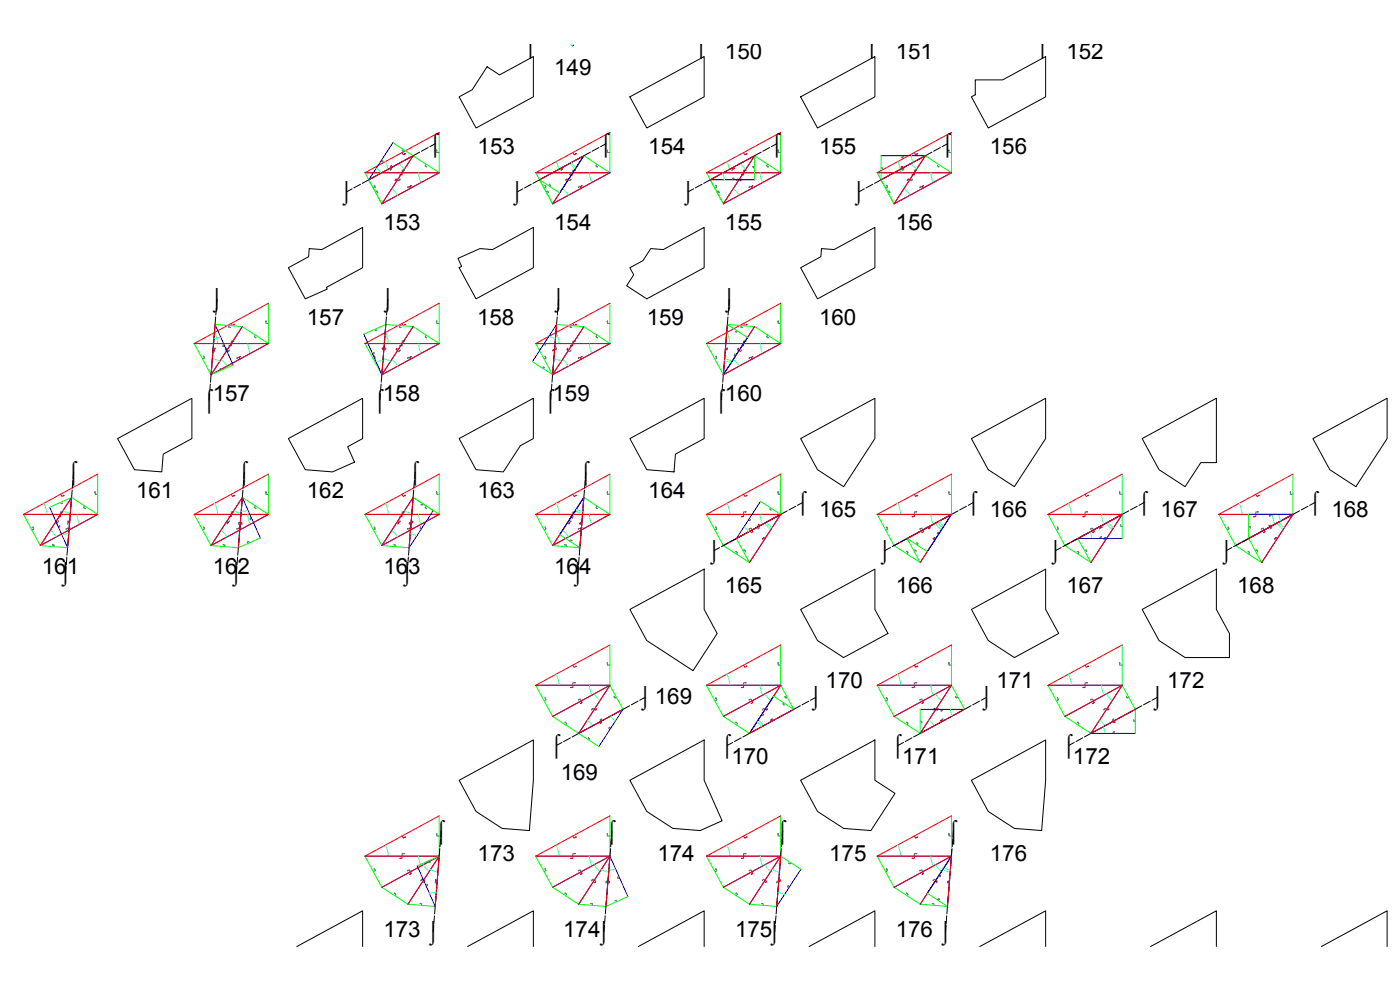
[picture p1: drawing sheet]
<svg xmlns="http://www.w3.org/2000/svg" width="1189mm" height="841mm" viewBox="0 0 1189 841" stroke-linecap="round" stroke-linejoin="round" font-family="sans-serif">
<!-- layer: 0 -->
<g fill="none" stroke="#000" stroke-width=".85">
<path d="M451 38h-1M596 38h-1M741 38h-1M886 38h-1M414 57l10 7 29-16v34l-49 27-14-27 11-6zM828 68h23l37-20v34l-49 27-14-27 3-2zM535 82l63-34v34l-49 27zM680 82l63-34v34l-49 27zM342 137l-6 3M349 133l-6 3M356 129l-5 3M364 125l-6 3"/>
<path d="M370 122l-5 2M487 137l-6 3M494 133l-6 3M501 129l-5 3M509 125l-6 3M515 122l-5 2M632 137l-6 3M639 133l-6 3M646 129l-5 3M654 125l-6 3M660 122l-5 2M777 137l-6 3"/>
<path d="M784 133l-6 3M791 129l-5 3M799 125l-6 3M805 122l-5 2M306 156l-6 3M313 152l-5 4M321 149l-6 3M328 145l-6 3M335 141l-6 3M451 156l-6 3M458 152l-5 4M465 149l-5 3"/>
<path d="M473 145l-6 3M480 141l-6 3M596 156l-6 3M603 152l-5 4M611 149l-6 3M618 145l-6 3M625 141l-6 3M741 156l-6 3M748 152l-5 4M756 149l-6 3M763 145l-6 3M770 141l-6 3"/>
<path d="M299 160l-5 3M444 160l-5 3M589 160l-5 3M734 160l-5 3M389 219l19-8 10 1 35-19v34l-49 27-14-27 2-1zM245 227l17-9 1-7 10 1 35-19v34l-31 17 1 1-19 9zM535 227l11-6 7-10 10 1 35-19v34l-49 27-17-12 6-9zM680 227l17-9 1-7 10 1 35-19v34l-49 27zM184 254v5M329 254v5M474 254v5M619 254v5"/>
<path d="M182 277v7M183 269v7M184 261l-1 6M327 277v7M328 269v7M329 261l-1 6M472 277v7M473 269v7M474 261l-1 6M618 277l-1 7M618 269v7M619 261l-1 6"/>
<path d="M181 293v7M182 285l-1 7M326 293v7M327 285l-1 7M471 293v7M472 285l-1 7M616 293v7M617 285l-1 7M179 318v6M180 310l-1 6M181 302l-1 6M324 318v6"/>
<path d="M325 310l-1 6M326 302l-1 6M469 318v6M470 310l-1 6M471 302l-1 6M614 318v6M615 310l-1 6M616 302l-1 6M178 334v5M179 326l-1 6M323 334v5M324 326l-1 6"/>
<path d="M468 334v5M469 326l-1 6M613 334v5M614 326l-1 6M100 372l63-34v34l-24 13-2 15-23-1zM245 372l63-34v34l-13 7 6 13-19 8-23-1zM390 372l63-34v34l-11 6-15 22-23-1zM535 372l63-34v34l-24 13-2 15-23-1zM680 372l63-34v34l-27 41-22-14zM825 372l63-34v34l-27 41-22-14zM970 372l63-34v55h-13l-14 20-22-14zM1115 372l63-34v34l-27 41-22-14z"/>
<path d="M61 416v6M62 408l-1 6M62 401v5M206 416v6M207 408l-1 6M207 401v5M351 416v6M352 408l-1 6M353 401l-1 5M496 416v6M497 408l-1 6M498 401l-1 5"/>
<path d="M60 432l-1 7M61 424l-1 7M205 432l-1 7M206 424l-1 7M350 432v7M351 424l-1 7M495 432l-1 7M496 424l-1 7M661 437l-5 4M669 434l-6 3M676 430l-6 3M682 426l-5 3"/>
<path d="M806 437l-5 4M814 434l-6 3M821 430l-6 3M827 426l-5 3M951 437l-5 4M959 434l-6 3M966 430l-6 3M972 426l-5 3M1096 437l-5 4M1104 434l-6 3M1111 430l-6 3M1117 426l-5 3"/>
<path d="M58 457v6M59 448l-1 7M59 440v7M203 457v6M204 448l-1 7M204 440v7M348 457v6M349 448l-1 7M349 440v7M493 457v6M494 448l-1 7M494 440v7"/>
<path d="M626 457l-6 3M633 453l-6 3M640 449l-6 3M647 445l-6 3M654 441l-6 3M771 457l-6 3M778 453l-6 3M785 449l-6 3M792 445l-6 3M799 441l-6 3M916 457l-6 3M923 453l-6 3"/>
<path d="M930 449l-6 3M937 445l-6 3M944 441l-6 3M1060 457l-5 3M1068 453l-6 3M1075 449l-6 3M1082 445l-6 3M1089 441l-6 3M57 473l-1 6M57 465v6M202 473l-1 6M202 465v6"/>
<path d="M347 473l-1 6M347 465v6M492 473l-1 6M492 465v6M611 465l-4 2M618 461l-5 3M756 465l-4 2M763 461l-5 3M901 465l-4 2M908 461l-5 3M1046 465l-4 2M1053 461l-5 3"/>
<path d="M56 481v5M201 481v5M346 481v5M491 481v5M535 517l63-34v34l11 21-20 31-40-25zM680 517l63-34v34l11 21-38 20-22-14zM825 517l63-34v34l11 21-38 20-22-14zM970 517l63-34v34l11 21v20h-38l-22-14zM535 599l-6 3M542 595l-6 3M548 592l-5 2M680 599l-6 3"/>
<path d="M687 595l-6 3M693 592l-5 2M825 599l-6 3M832 595l-6 3M838 592l-5 2M970 599l-6 3M977 595l-6 3M983 592l-5 2M499 618l-6 4M506 615l-6 3M513 611l-6 3M520 607l-5 3"/>
<path d="M527 603l-5 3M644 618l-6 4M651 615l-6 3M658 611l-6 3M665 607l-5 3M672 603l-5 3M789 618l-6 4M796 615l-6 3M803 611l-6 3M810 607l-5 3M817 603l-5 3M934 618l-6 4"/>
<path d="M941 615l-6 3M948 611l-6 3M955 607l-5 3M962 603l-5 3M477 630l-4 3M484 626l-5 3M492 622l-6 3M622 630l-4 3M629 626l-5 3M637 622l-6 3M767 630l-4 3M774 626l-5 3"/>
<path d="M782 622l-6 3M912 630l-4 3M919 626l-5 3M927 622l-6 3M390 662l63-34v34l-3 43-24-2-22-14zM535 662l63-34v34l15 35-18 8-24-2-22-14zM680 662l63-34v34l17 11-20 32-24-2-22-14zM825 662l63-34v34l-3 43-24-2-22-14zM374 712v7M375 705l-1 5M519 712v7M520 705l-1 5"/>
<path d="M664 712v7M665 705l-1 5M809 712v7M810 705l-1 5M372 737v6M373 728l-1 7M373 720v7M517 737v6M518 728l-1 7M518 720v7M662 737v6M663 728l-1 7"/>
<path d="M663 720v7M807 737v6M808 728l-1 7M808 720v7M371 753l-1 6M372 745l-1 6M516 753l-1 6M517 745l-1 6M661 753l-1 6M662 745l-1 6M806 753l-1 6M807 745l-1 6"/>
<path d="M369 777l-1 7M370 769l-1 7M370 761v6M514 777l-1 7M515 769l-1 7M515 761v6M659 777l-1 7M660 769l-1 7M660 761v6M804 777l-1 7M805 769l-1 7M805 761v6"/>
<path d="M368 785v6M513 785v6M658 785v6M803 785v6M252 803l56-30v30M397 803l56-30v30M542 803l56-30v30M687 803l56-30v30M832 803l56-30v30M977 803l56-30v30M1122 803l56-30v30"/>
</g>
<!-- layer: BASE -->
<g fill="none" stroke="#00f" stroke-width=".85">
<path d="M487 38l-1 1M334 121l-21 32 38-21-27 41 49-26h-63M748 132h38M786 132l-27 41 49-26h-63M786 132l-38 21M455 147h63l-49 26 27-41-38 21M600 147h63l-49 26 27-41-38 21h38M206 277l-27 41M328 275l-4 43M351 277l-27 41M496 277l-27 41M618 275l-4 43"/>
<path d="M641 277l-27 41M165 292h63l-49 26M309 284l15 34M310 292h63l-49 26M455 292h63l-49 26M600 292h63l-49 26M198 310l-15-35-4 43M452 307l21-32-4 43M42 430l15 35 4-43-27 41 49-26h-63M206 422l-27 41 49-26h-63M206 422l-4 43M206 422l15 35"/>
<path d="M368 433l-21 32 4-43-27 41 49-26h-63M455 437h63l-49 26 27-41-4 43M600 437h63M646 425l-21 32M663 437l-49 26M663 437l-27 40M745 437h63M808 437l-49 26M808 437l-27 40M808 437l-21 31M890 437h63M953 437l-49 26"/>
<path d="M953 437l-27 40M1035 437h63M1098 437l-49 26M1098 437l-27 40M915 457h38M455 582h63M518 582l-49 26M518 582l-27 40 38-20-20 32M600 582h63M663 582l-49 26M663 582l-27 40 38-20M745 582h63"/>
<path d="M808 582l-49 26M808 582l-27 40 38-20h-38M890 582h63M953 582l-49 26M953 582l-27 40M964 602l-38 20M926 622h38M310 727h63M373 727l-49 26M373 727l-27 40M373 727l-3 42-16-34M455 727h63"/>
<path d="M518 727l-49 26M518 727l-27 40M518 727l-3 42M518 727l15 34M600 727h63M663 727l-49 26M663 727l-27 40M663 727l-3 42 20-31M745 727h63M808 727l-49 26M808 727l-27 40M808 727l-3 42"/>
</g>
<!-- layer: PERPENDICULAR -->
<g fill="none" stroke="#0f0" stroke-width=".85">
<path d="M485 38l1 1M373 112v35l-39-26M518 112v35l-22-15M663 112v35l-22-15v21M808 112v35l-22-15M748 132v21l11 20-14-26M310 147l14 26M455 147l14 26M458 153l17 11M600 147l14 26M228 257v35l-22-15-23-2M373 257v35l-22-15-23-2-19 9"/>
<path d="M518 257v35l-22-15-23-2M663 257v35l-22-15-23-2 17 11M165 292l14 26 19-8M310 292l14 26M455 292l14 26-17-11M600 292l14 26M83 402v35l-22-15-19 8M228 402v35l-22-15M373 402v35l-22-15M518 402v35l-22-15M663 402v35l-17-12M808 402v35"/>
<path d="M953 402v55M1098 402v35M20 437l14 26 23 2M165 437l14 26 23 2 19-8M310 437l14 26 23 2M455 437l14 26 23 2-17-11M600 437l14 26 22 14-11-20M745 437l14 26 22 14-11-20 17 11M890 437l14 26 22 14-11-20M1035 437l14 26 22 14-11-20v-20M518 547v35l11 20M663 547v35l11 20-17-11"/>
<path d="M808 547v35l11 20M953 547v35l11 20v20M455 582l14 26 40 26M600 582l14 26 22 14M745 582l14 26 22 14v-20M890 582l14 26 22 14M373 692v35l-19 8M518 692v35M663 692v35l17 11M808 692v35M310 727l14 26 22 14 24 2M455 727l14 26 22 14 24 2 18-8"/>
<path d="M600 727l14 26 22 14 24 2M745 727l14 26 22 14 24 2-18-11"/>
</g>
<!-- layer: HYPOTENUSE -->
<g fill="none" stroke="#f00" stroke-width=".85">
<path d="M373 112l-63 35h63l-49 26 27-41-38 21M518 112l-63 35h63l-49 26 27-41-38 21M663 112l-63 35h63l-49 26 27-41-38 21M808 112l-63 35h63l-49 26 27-41-38 21M228 257l-63 35h63l-49 26M373 257l-63 35h63l-49 26M518 257l-63 35h63l-49 26M663 257l-63 35h63l-49 26M183 275l-4 43M206 277l-27 41M328 275l-4 43M351 277l-27 41"/>
<path d="M473 275l-4 43M496 277l-27 41M618 275l-4 43M641 277l-27 41M83 402l-63 35h63l-49 26 27-41-4 43M228 402l-63 35h63l-49 26 27-41-4 43M373 402l-63 35h63l-49 26 27-41-4 43M518 402l-63 35h63l-49 26 27-41-4 43M663 402l-63 35h63M808 402l-63 35h63M953 402l-63 35h63M1098 402l-63 35h63"/>
<path d="M663 437l-49 26M663 437l-27 40M808 437l-49 26M808 437l-27 40M953 437l-49 26M953 437l-27 40M1098 437l-49 26M1098 437l-27 40M518 547l-63 35h63M663 547l-63 35h63M808 547l-63 35h63M953 547l-63 35h63"/>
<path d="M518 582l-49 26M518 582l-27 40 38-20M663 582l-49 26M663 582l-27 40 38-20M808 582l-49 26M808 582l-27 40 38-20M953 582l-49 26M953 582l-27 40 38-20M373 692l-63 35h63M518 692l-63 35h63M663 692l-63 35h63M808 692l-63 35h63"/>
<path d="M373 727l-49 26M373 727l-27 40M373 727l-3 42M518 727l-49 26M518 727l-27 40M518 727l-3 42M663 727l-49 26M663 727l-27 40M663 727l-3 42M808 727l-49 26M808 727l-27 40M808 727l-3 42"/>
</g>
<!-- layer: Standard -->
<g fill="none" stroke="#0ff" stroke-width=".85">
<path d="M327 137l2 5 1 5M472 137l2 5 1 5M617 137l2 5 1 5M762 137l2 5 1 5M182 282l2 5 1 5M327 282l2 5 1 5M472 282l2 5 1 5M617 282l2 5 1 5M37 427l2 5 1 5M182 427l2 5 1 5M327 427l2 5 1 5M472 427l2 5 1 5"/>
<path d="M617 427l2 5 1 5M762 427l2 5 1 5M907 427l2 5 1 5M1052 427l2 5 1 5M472 572l2 5 1 5M617 572l2 5 1 5M762 572l2 5 1 5M907 572l2 5 1 5M327 717l2 5 1 5M472 717l2 5 1 5M617 717l2 5 1 5M762 717l2 5 1 5"/>
</g>
<g fill="none" stroke="#4554a5" stroke-width=".85">
<path d="M343 144h1l-1 1M344 144h-3v3M488 144h1l-1 1M489 144h-3v3M633 144h1l-1 1M634 144h-3v3M778 144h1l-1 1M779 144h-3v3M198 289h1l-1 1M199 289h-3v3M343 289h1l-1 1M344 289h-3v3"/>
<path d="M488 289h1l-1 1M489 289h-3v3M633 289h1l-1 1M634 289h-3v3M53 434h1l-1 1M54 434h-3v3M198 434h1l-1 1M199 434h-3v3M343 434h1l-1 1M344 434h-3v3M488 434h1l-1 1M489 434h-3v3"/>
<path d="M633 434h1l-1 1M634 434h-3v3M778 434h1l-1 1M779 434h-3v3M923 434h1l-1 1M924 434h-3v3M1068 434h1l-1 1M1069 434h-3v3M488 579h1l-1 1M489 579h-3v3M633 579h1l-1 1M634 579h-3v3"/>
<path d="M778 579h1l-1 1M779 579h-3v3M923 579h1l-1 1M924 579h-3v3M343 724h1l-1 1M344 724h-3v3M488 724h1l-1 1M489 724h-3v3M633 724h1l-1 1M634 724h-3v3M778 724h1l-1 1M779 724h-3v3"/>
</g>
<g fill="none" stroke="#139b48" stroke-width=".85">
<path d="M371 128v-1v1M371 127v2h2M516 128v-1v1M516 127v2h2M661 128v-1v1M661 127v2h2M806 128v-1v1M806 127v2h2M226 273v-1v1M226 272v2h2M371 273v-1v1M371 272v2h2"/>
<path d="M516 273v-1v1M516 272v2h2M661 273v-1v1M661 272v2h2M81 418v-1v1M81 417v2h2M226 418v-1v1M226 417v2h2M371 418v-1v1M371 417v2h2M516 418v-1v1M516 417v2h2"/>
<path d="M661 418v-1v1M661 417v2h2M806 418v-1v1M806 417v2h2M951 418v-1v1M951 417v2h2M1096 418v-1v1M1096 417v2h2M516 563v-1v1M516 562v2h2M661 563v-1v1M661 562v2h2"/>
<path d="M806 563v-1v1M806 562v2h2M951 563v-1v1M951 562v2h2M371 708v-1v1M371 707v2h2M516 708v-1v1M516 707v2h2M661 708v-1v1M661 707v2h2M806 708v-1v1M806 707v2h2"/>
</g>
<g fill="none" stroke="#cd2027" stroke-width=".85">
<path d="M341 129l1 2 2-1M344 130v1M486 129l1 2 2-1M489 130v1M631 129l1 2 2-1M634 130v1M776 129l1 2 2-1M779 130v1M196 274l1 2 2-1M199 275v1M341 274l1 2 2-1M344 275v1"/>
<path d="M486 274l1 2 2-1M489 275v1M631 274l1 2 2-1M634 275v1M51 419l1 2 2-1M196 419l1 2 2-1M341 419l1 2 2-1M486 419l1 2 2-1M631 419l1 2 2-1M776 419l1 2 2-1M921 419l1 2 2-1M1066 419l1 2 2-1"/>
<path d="M54 420v1M199 420v1M344 420v1M489 420v1M634 420v1M779 420v1M924 420v1M1069 420v1M486 564l1 2 2-1M489 565v1M631 564l1 2 2-1M634 565v1"/>
<path d="M776 564l1 2 2-1M779 565v1M921 564l1 2 2-1M924 565v1M341 709l1 2 2-1M344 710v1M486 709l1 2 2-1M489 710v1M631 709l1 2 2-1M634 710v1M776 709l1 2 2-1M779 710v1"/>
</g>
<!-- layer: 0 -->
<g fill="none" stroke="#0ff" stroke-width=".85">
<path d="M339 139l4 4M484 139l4 4M485 138l4 4M629 139l4 4M774 139l4 4M774 132l1 6M320 143l4 4M356 147v3l2 5M501 147v3l2 5M614 147l1 6M646 147v3l2 5M791 147v3l2 5"/>
<path d="M333 160l2 2 3 4M478 160l2 2 3 4M623 160l2 2 3 4M768 160l2 2 3 4M187 286l-5 1M211 292v3l2 5M356 292v3l2 5M466 285l6 2M501 292v3l2 5M646 292v3l2 5M180 305l7 2M188 305l2 2 3 4"/>
<path d="M325 306l-6 1M325 305l7 2M333 305l2 2 3 4M470 305l7 2M478 305l2 2 3 4M615 306l6 2M615 305l7 2M623 305l2 2 3 4M53 433l7 3M66 437v3l2 5M198 433l7 3M211 437v3l2 5"/>
<path d="M211 433l-6 1M343 433l7 3M356 437v3l2 5M488 433l7 3M489 432l6 2M501 437v3l2 5M646 437v3l2 5M791 437v3l2 5M936 437v3l2 5M1081 437v3l2 5M1086 437l2 5M43 450l2 2 3 4"/>
<path d="M58 453l-5 1M188 450l2 2 3 4M333 450l2 2 3 4M348 453l6 2M478 450l2 2 3 4M632 447l4 4M650 444l2 3 3 2M651 443l5 5M794 444l3 3 3 2M796 443l5 5M798 442l4 4M926 451l1 6"/>
<path d="M939 444l3 3 3 2M941 443l5 5M1085 444l2 3 3 2M1086 443l5 5M501 582v3l2 5M505 589l2 3 3 2M646 582v3l2 5M650 589l2 3 3 2M791 582v3l2 5M794 589l3 3 3 2M936 582v3l2 5M939 589l3 3 3 2"/>
<path d="M499 611l4 5M519 608l4 4M643 612l4 5M644 611l4 5M789 611l4 5M807 602l2 6M934 611l4 5M937 617l1 5M356 727v3l2 5M359 734l3 3 3 2M366 738l6 2M501 727v3l2 5"/>
<path d="M505 734l2 3 3 2M511 738l6 2M523 737l-6 1M646 727v3l2 5M650 734l2 3 3 2M656 738l6 2M791 727v3l2 5M794 734l3 3 3 2M801 738l6 2M802 736l5 2M370 757l-5 1M661 757l5 2"/>
</g>
<g fill="none" stroke="#4554a5" stroke-width=".85">
<path d="M325 137h.1M325 136l-1 2-1-1M766 133v1M767 132v1h-1M332 144h-1h1M332 142l1 2h-2M339 152h1v1M340 152l-1 2-1-1M346 159l2-1 1 2M346 159h1M477 144h-1h1M477 142l1 2h-2"/>
<path d="M484 148h.1M484 152h1v1M485 152l-1 2-1-1M486 148l-2-1v1M491 159l2-1 1 2M491 159h1M622 144h-1h1M622 142l1 2h-2M623 151h.1M623 151h-1v2M629 152h1v1M630 152l-1 2-1-1"/>
<path d="M636 159l2-1 1 2M636 159h1M767 144h-1h1M767 142l1 2h-2M774 152h1v1M775 152l-1 2-1-1M781 159l2-1 1 2M782 159h-1h1M182 296l1-1v1M183 295l-1 2h-1M190 294h-1M190 293h-1l1 1"/>
<path d="M194 297h1v1M195 297l-1 2-1-1M317 299l1 1-1 1M318 299l-1 1M327 296l1-1v1M328 295l-1 2h-1M339 297h1v1M340 297l-1 2-1-1M462 291l1 1v1M463 292v1M472 296l1-1v1M473 295l-1 2h-1"/>
<path d="M484 297h1v1M485 297l-1 2-1-1M617 296l1-1v1M618 295l-1 2h-1M629 297h1v1M630 297l-1 2-1-1M201 304l2-1 1 2M202 304h-1h1M346 304l2-1 1 2M346 304h1M491 304l2-1 1 2M491 304h1"/>
<path d="M624 301v-1v1M624 300l-1 2h2M636 304l2-1 1 2M636 304h1M213 439l-1 1 1 1M486 438l1 1-1 1M486 439h.1M1078 438h.1M1079 437v1h-1M49 442h1v1M50 442l-1 1h-1M50 446l1 1-1 1"/>
<path d="M51 446h-1M56 449l2-1 1 2M56 449h1M57 444l1 1v-1M59 443h-1v2M194 442h1v1M195 442l-1 1h-1M201 449l2-1 1 2M202 449h-1h1M202 444l1 1v-1M204 443h-1v2M213 441h-1"/>
<path d="M339 442h1v1M340 442l-1 1h-1M346 449l2-1 1 2M346 449h1M347 444l1 1v-1M349 443h-1v2M357 448h.1M357 447v1l1 1M484 442h1v1M485 442l-1 1h-1M491 449l2-1 1 2M491 449h1"/>
<path d="M492 444l1 1v-1M494 443h-1v2M636 449l2-1 1 2M636 449h1M637 441h.1M637 441v1l-1-1M644 448v1M644 447l1 1-1 1M648 457h-1h1M650 457l-2-1-1 1M781 449l2-1 1 2M782 449h-1h1"/>
<path d="M789 448v1M789 447l1 1-1 1M793 457h-1h1M795 457l-2-1-1 1M796 452h.1M798 452h-1l-1 1M926 449l2-1 1 2M927 449h-1h1M934 448v1M934 447l1 1-1 1M935 456h.1M935 456h-1v1"/>
<path d="M938 457h-1h1M940 457l-2-1-1 1M1071 449l2-1 1 2M1071 449h1M1079 448v1M1079 447l1 1-1 1M1083 457h-1h1M1085 457l-2-1-1 1M491 594l2-1 1 2M491 594h1M636 594l2-1 1 2M636 594h1"/>
<path d="M781 594l2-1 1 2M782 594h-1h1M926 594l2-1 1 2M927 594h-1h1M503 602h-1h1M505 602l-2-1-1 1M510 610h1l-1 1M511 610l-1 1v1M517 618h.1M519 618l-1-1-1 1M648 602h-1h1M648 607h.1"/>
<path d="M648 606v1h-1M650 602l-2-1-1 1M655 610h1l-1 1M656 610l-1 1v1M793 602h-1h1M795 602l-2-1-1 1M799 603h.1M800 602v1h-1M800 610h1l-1 1M801 610l-1 1v1M938 602h-1h1M940 602l-2-1-1 1"/>
<path d="M945 610h1l-1 1M946 610l-1 1v1M946 621h.1M946 621h-1v1M346 739l2-1 1 2M346 739h1M491 739l2-1 1 2M491 739h1M636 739l2-1 1 2M636 739h1M781 739l2-1 1 2M782 739h-1h1"/>
<path d="M358 747h-1h1M360 747l-2-1-1 1M363 750v2h-1M363 751h.1M370 749h.1M371 748h-1v1M503 747h-1h1M505 747l-2-1-1 1M515 749h.1M516 748h-1v1M525 745h.1M526 744h-2l1 1"/>
<path d="M648 747h-1h1M650 747l-2-1-1 1M660 749h.1M661 748h-1v1M669 752h.1M669 752v1h1M793 747h-1h1M795 747l-2-1-1 1M798 742l1 1-1 1M798 744h.1M805 749h.1M806 748h-1v1"/>
</g>
<g fill="none" stroke="#139b48" stroke-width=".85">
<path d="M342 127v1h1M342 128h.1M362 139l-1 2 1 1M507 139l-1 2 1 1M652 139l-1 2 1 1M797 139l-1 2 1 1M318 157l1 2-2 1M318 158v-1v1M362 141v1M463 157l1 2-2 1M463 158v-1v1M466 156l1 1v1"/>
<path d="M467 156v1M507 141v1M608 157l1 2-2 1M608 158v-1v1M639 141h1M639 141l1 1h1M652 141v1M748 142h1v2M749 143h1M753 157l1 2-2 1M753 158v-1v1M797 141v1"/>
<path d="M319 163l1-1 1 1M321 163h-1M464 163l1-1 1 1M466 163h-1M609 163l1-1 1 1M611 163h-1M754 163l1-1 1 1M756 163h-1M194 276v2h2M195 278h1h-1M318 279l1 2 1-1M339 276v2h2"/>
<path d="M340 278h1h-1M484 276v2h2M485 278h1h-1M629 276v2h2M630 278h1h-1M217 284l-1 2 1 1M217 286v1M320 280h.1M362 284l-1 2 1 1M362 286v1M507 284l-1 2 1 1M507 286v1"/>
<path d="M625 281h-1l1 1M626 281v1l-2-1M652 284l-1 2 1 1M652 286v1M173 302l1 2-2 1M173 303v-1v1M187 313h1l1 1M187 313h.1M318 302l1 2-2 1M318 303v-1v1M462 312h.1M462 312l-1-1v1"/>
<path d="M463 302l1 2-2 1M463 303v-1v1M608 302l1 2-2 1M608 303v-1v1M51 426l1 1h1M53 427h.1M72 429l-1 2 1 1M72 431v1M217 429l-1 2 1 1M217 431v1M358 428h.1M359 428v1l-1-1"/>
<path d="M362 429l-1 2 1 1M362 431v1M507 429l-1 2 1 1M507 431v1M654 431v1l1 1M655 432l-1 1M28 447l1 2-2 1M28 448v-1v1M173 447l1 2-2 1M173 448v-1v1M210 460h.1M318 447l1 2-2 1"/>
<path d="M318 448v-1v1M463 447l1 2-2 1M463 448v-1v1M485 459h.1M486 459l-1-1-1 1M608 447l1 2-2 1M608 448v-1v1M753 447l1 2-2 1M753 448v-1v1M898 447l1 2-2 1M898 448v-1v1M952 446h.1"/>
<path d="M952 445v2h1M1043 447l1 2-2 1M1043 448v-1v1M1060 447h2v1M1062 448h.1M44 462h2v2M45 462h-1l1 1M189 462h2v2M190 462h-1l1 1M210 460h1l1 1M335 462h1v2M335 462v1"/>
<path d="M480 462h1v2M480 462v1M625 468l1 1-1 1M625 468h.1M631 467l1-1 1 2M633 467v1v-1M770 468l1 1-1 1M770 468h.1M776 467l1-1 1 2M778 467v1l-1-1M779 461h1l-1 2M779 461h.1"/>
<path d="M915 468l1 1-1 1M915 468h.1M921 467l1-1 1 2M923 467v1v-1M1060 468l1 1-1 1M1060 468h.1M1066 467l1-1 1 2M1068 467v1v-1M463 592l1 2-2 1M463 593v-1v1M522 591v1h1M522 592v-1v1"/>
<path d="M608 592l1 2-2 1M608 593v-1v1M665 596v2h1M666 598h-1M666 591l1 1h1M667 592l-1-1 1 1M753 592l1 2-2 1M753 593v-1v1M812 591v1h2M812 592v-1v1M898 592l1 2-2 1M898 593v-1v1"/>
<path d="M957 591v1h2M957 592v-1v1M480 613l1 1-1 1M480 613h.1M625 613l1 1-1 1M625 613h.1M770 613l1 1-1 1M770 613h.1M781 612h2v1M783 613h.1M915 613l1 1-1 1M915 613h.1"/>
<path d="M963 611h.1M963 611v1h1M500 626l1 1-1 1M500 626v1M318 737l1 2-2 1M318 738v-1v1M364 731v1l1-1M365 731v1M463 737l1 2-2 1M463 738v-1v1M608 737l1 2-2 1M608 738v-1v1"/>
<path d="M670 733h.1M672 732l-1 1h-1M753 737l1 2-2 1M753 738v-1v1M335 758l1 1-1 1M335 758h.1M480 758l1 1-1 1M480 758h.1M625 758l1 1-1 1M625 758h.1M770 758l1 1-1 1M770 758h.1"/>
<path d="M357 767h1v1M357 767h.1M502 767h1v1M502 767h.1M522 764h1l1 1M523 764h.1M647 767h1v1M647 767h.1M792 767h1v1M792 767h.1M798 763h-1M798 763h-1l-1 1"/>
</g>
<g fill="none" stroke="#cd2027" stroke-width=".85">
<path d="M332 141h-1l1 1M332 141h.1M336 153h-1M338 153l-2-1-1 1h1M340 148v1M341 147v1h-1M349 158h-1l1 2M349 158h.1M477 144h-1M477 142l1 2h-1M481 153h.1M483 153l-2-1v1"/>
<path d="M485 148v1M486 147v1h-1M494 158h-1l1 2M494 158h.1M622 142l1 2 1-1h-1M624 143h-1M626 153h.1M628 153l-2-1v1M630 148v1M631 147v1h-1M639 158h-1l1 2M639 158h.1"/>
<path d="M766 142h-1M766 142h-1l1-1 1 1M771 153h.1M773 153l-2-1v1M775 148v1M776 147v1h-1M784 158h-1l1 2M784 158h.1M181 297h1v1M182 298h.1M192 296l-1 1 2 1M192 296h.1"/>
<path d="M195 293v1M196 292v1h-1M325 295v1M325 296v-1v2h1M337 296l-1 1 2 1M337 296h.1M340 293v1M341 292v1h-1M469 297l1 1M471 297h-1M482 296l-1 1 2 1M482 296h.1"/>
<path d="M485 293v1M486 292v1h-1M617 296v1h-1M617 296h.1M627 296l-1 1 2 1M627 296h.1M630 293v1M631 292v1h-1M204 303h-1l1 2M204 303h.1M349 303h-1l1 2M349 303h.1"/>
<path d="M494 303h-1l1 2M494 303h.1M639 303h-1l1 2M639 303h.1M50 438v1M51 437v1h-1M195 438v1M196 437v1h-1M340 438v1M341 437v1h-1M485 438v1M486 437v1h-1"/>
<path d="M630 438v1M631 437v1h-1M775 438v1M776 437v1h-1M920 438v1M921 437v1h-1M1065 438v1M1066 437v1h-1M48 443h1l-1 2v-1M48 444v1M58 442v1M58 443v-1v1h1"/>
<path d="M59 448h-1l1 2M59 448h.1M193 443h1l-1 2v-1M193 444v1M204 448h-1l1 2M204 443l1 1v1v-1M204 448h.1M205 444v1M338 443h1l-1 2v-1M338 444v1M349 448h-1l1 2M349 448h.1"/>
<path d="M350 443v-1v2l-1-1M350 442l1 1M483 443h1l-1 2v-1M483 444v1M493 444v1M494 448h-1l1 2M494 443h-1v1M494 448h.1M638 452h.1M639 450v1l-1 1M644 445h1l-1 1v1M645 445h-1"/>
<path d="M648 457h.1M650 457l-2-1v1M784 452h-1M784 450v1l-1 1M789 448v1M789 447l1 1-1 1v-1M793 457h.1M795 457l-2-1v1M928 452h.1M929 450v1l-1 1M934 447l1 1 1-1h-1M936 447v1"/>
<path d="M938 457h.1M940 457l-2-1v1M1073 452h.1M1074 450v1l-1 1M1078 446h-1M1078 446h-1h2v1M1083 457h.1M1085 457l-2-1v1M485 583v1M486 582v1h-1M493 597h.1M494 595v1l-1 1"/>
<path d="M630 583v1M631 582v1h-1M638 597h.1M639 595v1l-1 1M775 583v1M776 582v1h-1M784 597h-1M784 595v1l-1 1M920 583v1M921 582v1h-1M928 597h.1M929 595v1l-1 1"/>
<path d="M506 602h1l-1 1-1-1M507 602h.1M510 614h.1M510 612l1 1-1 1M651 602h1l-1 1-1-1M652 602h.1M655 611v1M656 610l-1 1M796 602h1l-1 1-1-1M797 602h.1M799 611l-1 1M799 612h-1l2-1v1"/>
<path d="M941 602h1l-1 1-1-1M942 602h.1M945 612l1 1h1M947 613h.1M340 728v1M341 727v1h-1M349 740v1l-1 1M485 728v1M486 727v1h-1M494 740v1l-1 1M630 728v1M631 727v1h-1"/>
<path d="M639 740v1l-1 1M775 728v1M776 727v1h-1M784 740v1l-1 1M348 742h.1M360 747l1 1-1 1M361 749h-1M370 747h.1M370 747v1h1M493 742h.1M505 747l1 1-1 1M506 749h-1"/>
<path d="M516 748h2l-1 1M518 749h-1M638 742h.1M650 747l1 1-1 1M650 749h.1M662 747l1 1h-2M663 747h.1M784 742h-1M795 747l1 1-1 1M795 749h.1M805 749h.1M806 748h-1v1"/>
</g>
<g font-size="19">
<text x="445" y="45">⌠</text>
<text x="590" y="45">⌠</text>
<text x="735" y="45">⌠</text>
<text x="880" y="45">⌠</text>
<text x="616" y="50">150</text>
<text x="761" y="50">151</text>
<text x="906" y="50">152</text>
<text x="471" y="64">149</text>
<text x="364" y="129">⌠</text>
<text x="406" y="131">153</text>
<text x="509" y="129">⌠</text>
<text x="551" y="131">154</text>
<text x="654" y="129">⌠</text>
<text x="696" y="131">155</text>
<text x="799" y="129">⌠</text>
<text x="841" y="131">156</text>
<text x="289" y="170">⌡</text>
<text x="434" y="170">⌡</text>
<text x="579" y="170">⌡</text>
<text x="724" y="170">⌡</text>
<text x="326" y="195">153</text>
<text x="471" y="195">154</text>
<text x="616" y="195">155</text>
<text x="761" y="195">156</text>
<text x="179" y="261">⌡</text>
<text x="324" y="261">⌡</text>
<text x="469" y="261">⌡</text>
<text x="614" y="261">⌡</text>
<text x="261" y="276">157</text>
<text x="405" y="276">158</text>
<text x="549" y="276">159</text>
<text x="696" y="276">160</text>
<text x="181" y="340">157</text>
<text x="325" y="340">158</text>
<text x="469" y="340">159</text>
<text x="616" y="340">160</text>
<text x="172" y="346">⌠</text>
<text x="317" y="346">⌠</text>
<text x="462" y="346">⌠</text>
<text x="607" y="346">⌠</text>
<text x="57" y="408">⌠</text>
<text x="202" y="408">⌠</text>
<text x="347" y="408">⌠</text>
<text x="492" y="408">⌠</text>
<text x="116" y="423">161</text>
<text x="261" y="423">162</text>
<text x="406" y="423">163</text>
<text x="551" y="423">164</text>
<text x="676" y="433">⌠</text>
<text x="821" y="433">⌠</text>
<text x="966" y="433">⌠</text>
<text x="1111" y="433">⌠</text>
<text x="696" y="439">165</text>
<text x="841" y="439">166</text>
<text x="986" y="439">167</text>
<text x="1131" y="439">168</text>
<text x="601" y="474">⌡</text>
<text x="746" y="474">⌡</text>
<text x="891" y="474">⌡</text>
<text x="1036" y="474">⌡</text>
<text x="36" y="487">161</text>
<text x="181" y="487">162</text>
<text x="326" y="487">163</text>
<text x="471" y="487">164</text>
<text x="50" y="493">⌡</text>
<text x="195" y="493">⌡</text>
<text x="340" y="493">⌡</text>
<text x="485" y="493">⌡</text>
<text x="616" y="503">165</text>
<text x="761" y="503">166</text>
<text x="906" y="503">167</text>
<text x="1051" y="503">168</text>
<text x="701" y="584">170</text>
<text x="846" y="584">171</text>
<text x="991" y="584">172</text>
<text x="542" y="599">⌡169</text>
<text x="687" y="599">⌡</text>
<text x="832" y="599">⌡</text>
<text x="977" y="599">⌡</text>
<text x="467" y="639">⌠</text>
<text x="612" y="639">⌠</text>
<text x="757" y="639">⌠</text>
<text x="902" y="639">⌠</text>
<text x="621" y="648">170</text>
<text x="766" y="648">171</text>
<text x="911" y="648">172</text>
<text x="476" y="662">169</text>
<text x="369" y="712">⌠</text>
<text x="514" y="712">⌠</text>
<text x="659" y="712">⌠</text>
<text x="804" y="712">⌠</text>
<text x="406" y="731">173</text>
<text x="558" y="731">174</text>
<text x="704" y="731">175</text>
<text x="841" y="731">176</text>
<text x="326" y="795">173 ⌡</text>
<text x="478" y="795">174⌡</text>
<text x="624" y="795">175⌡</text>
<text x="761" y="795">176 ⌡</text>
</g>
</svg>
